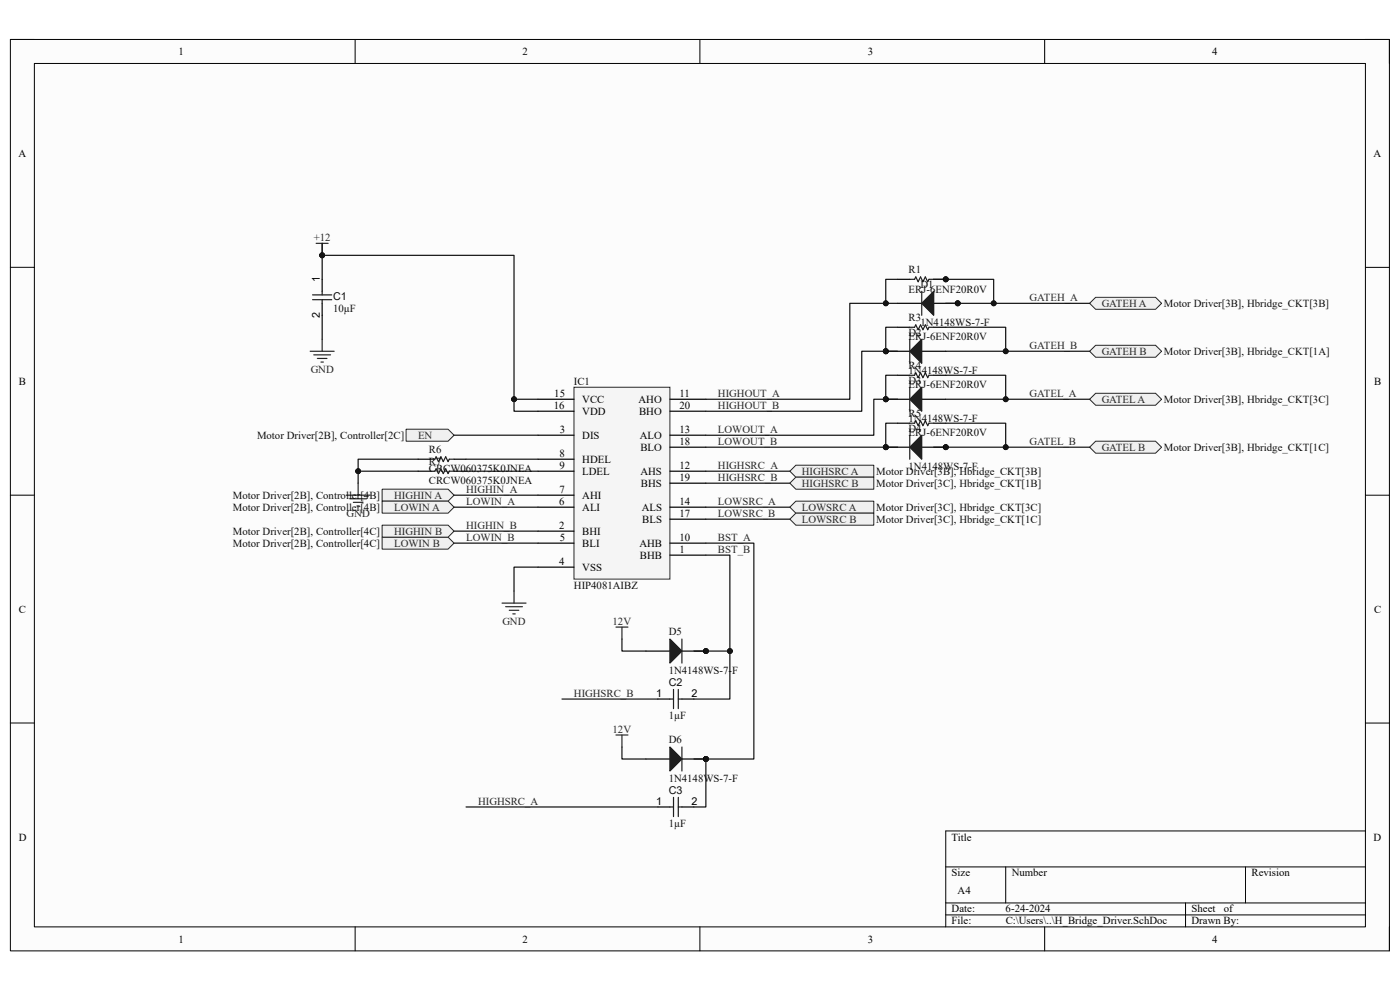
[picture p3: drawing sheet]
<svg xmlns="http://www.w3.org/2000/svg" width="297mm" height="210mm" viewBox="0 0 297 210" stroke-linecap="round" stroke-linejoin="round" font-family="sans-serif">
<path d="M2.2 8.4h292.6v193.3h-292.6z" fill-rule="evenodd" fill="#fcfcfc"/>
<path d="M2.2 8.4h292.6v193.3h-292.6z" fill="none" stroke="#000" stroke-width=".21"/>
<path d="M7.3 13.5h282.4v183.1h-282.4z" fill-rule="evenodd" fill="#fcfcfc"/>
<g fill="none" stroke="#000" stroke-width=".21">
<path d="M2.2 8.4h5.1M7.3 13.5h282.4v183.1h-282.4zM75.3 8.4v5.1M148.5 8.4v5.1M221.6 8.4v5.1M289.7 8.4h5.1v5.1M2.2 56.7h5.1M289.7 56.7h5.1M2.2 105h5.1M289.7 105.1h5.1M2.2 153.4h5.1M289.7 153.4h5.1"/>
<path d="M289.7 176.3h-89.1v20.3M75.3 196.6v5.1M148.5 196.6v5.1M200.6 183.9h89.1M200.6 191.5h89.1M200.6 194.1h89.1M213.4 183.9v7.6M221.6 196.6v5.1M251.5 191.5v5.1M264.2 183.9v7.6M294.8 196.6v5.1"/>
</g>
<g fill="none" stroke="#262626" stroke-width=".25">
<path d="M73.4 105h5.1M74.2 105.8h3.6M75 106.6h2M75.7 107.3h.5M76 102.5v2.5M106.5 127.9h5.1M107.3 128.7h3.5M108 129.5h2.1M108.8 130.2h.5M109.1 125.4v2.5M130.7 133h2.5M131.9 133v2.6"/>
<path d="M130.7 155.9h2.5M131.9 155.9v2.6"/>
</g>
<path d="M81.1 103.8h14l1.2 1.2-1.2 1.3h-14z" fill-rule="evenodd" fill="#f0f0f0"/>
<path d="M81.1 103.8h14l1.2 1.2-1.2 1.3h-14z" fill="none" stroke="#262626" stroke-width=".21"/>
<path d="M81.1 106.3h14l1.2 1.3-1.2 1.3h-14z" fill-rule="evenodd" fill="#f0f0f0"/>
<path d="M81.1 106.3h14l1.2 1.3-1.2 1.3h-14z" fill="none" stroke="#262626" stroke-width=".21"/>
<path d="M81.1 114h14l1.2 1.2-1.2 1.3h-14z" fill-rule="evenodd" fill="#f0f0f0"/>
<path d="M81.1 114h14l1.2 1.2-1.2 1.3h-14z" fill="none" stroke="#262626" stroke-width=".21"/>
<path d="M81.1 111.4h14l1.2 1.3-1.2 1.3h-14z" fill-rule="evenodd" fill="#f0f0f0"/>
<path d="M81.1 111.4h14l1.2 1.3-1.2 1.3h-14z" fill="none" stroke="#262626" stroke-width=".21"/>
<path d="M167.6 100l1.2-1.3h16.6v2.5h-16.6z" fill-rule="evenodd" fill="#f0f0f0"/>
<path d="M167.6 100l1.2-1.3h16.6v2.5h-16.6z" fill="none" stroke="#262626" stroke-width=".21"/>
<path d="M167.6 102.5l1.2-1.3h16.6v2.6h-16.6z" fill-rule="evenodd" fill="#f0f0f0"/>
<path d="M167.6 102.5l1.2-1.3h16.6v2.6h-16.6z" fill="none" stroke="#262626" stroke-width=".21"/>
<path d="M168.8 106.3h16.6v2.6h-16.6l-1.2-1.3z" fill-rule="evenodd" fill="#f0f0f0"/>
<path d="M168.8 106.3h16.6v2.6h-16.6l-1.2-1.3z" fill="none" stroke="#262626" stroke-width=".21"/>
<path d="M167.6 110.1l1.2-1.2h16.6v2.5h-16.6z" fill-rule="evenodd" fill="#f0f0f0"/>
<path d="M167.6 110.1l1.2-1.2h16.6v2.5h-16.6z" fill="none" stroke="#262626" stroke-width=".21"/>
<path d="M231.2 64.3l1.2-1.2h12.8l1.2 1.2-1.2 1.3h-12.8z" fill-rule="evenodd" fill="#f0f0f0"/>
<path d="M231.2 64.3l1.2-1.2h12.8l1.2 1.2-1.2 1.3h-12.8z" fill="none" stroke="#262626" stroke-width=".21"/>
<path d="M231.2 74.5l1.2-1.3h12.8l1.2 1.3-1.2 1.3h-12.8z" fill-rule="evenodd" fill="#f0f0f0"/>
<path d="M231.2 74.5l1.2-1.3h12.8l1.2 1.3-1.2 1.3h-12.8z" fill="none" stroke="#262626" stroke-width=".21"/>
<path d="M231.2 94.9l1.2-1.3h12.8l1.2 1.3-1.2 1.2h-12.8z" fill-rule="evenodd" fill="#f0f0f0"/>
<path d="M231.2 94.9l1.2-1.3h12.8l1.2 1.3-1.2 1.2h-12.8z" fill="none" stroke="#262626" stroke-width=".21"/>
<path d="M231.2 84.7l1.2-1.3h12.8l1.2 1.3-1.2 1.3h-12.8z" fill-rule="evenodd" fill="#f0f0f0"/>
<path d="M231.2 84.7l1.2-1.3h12.8l1.2 1.3-1.2 1.3h-12.8z" fill="none" stroke="#262626" stroke-width=".21"/>
<path d="M86.2 91.1h8.9l1.2 1.2-1.2 1.3h-8.9z" fill-rule="evenodd" fill="#f0f0f0"/>
<path d="M86.2 91.1h8.9l1.2 1.2-1.2 1.3h-8.9z" fill="none" stroke="#262626" stroke-width=".21"/>
<path d="M121.8 82.1h20.3v40.8h-20.3z" fill-rule="evenodd" fill="#f5f5f5"/>
<path d="M121.8 82.1h20.3v40.8h-20.3z" fill="none" stroke="#262626" stroke-width=".21"/>
<g fill="none" stroke="#000" stroke-width=".25">
<path d="M114.1 92.3h7.7M114.1 97.4h7.7M114.1 100h7.7M114.1 84.7h7.7M114.1 87.2h7.7M142.1 92.3h7.7M142.1 100h7.7M142.1 84.7h7.7M142.1 87.2h7.7M142.1 94.9h7.7M114.1 112.7h7.7M114.1 115.2h7.7"/>
<path d="M114.1 107.6h7.7M114.1 105h7.7M142.1 117.8h7.7M142.1 115.2h7.7M142.1 107.6h7.7M142.1 110.1h7.7M142.1 102.5h7.7M114.1 120.3h7.7"/>
</g>
<path d="M67.1 51.6h2.5M68.3 51.6v2.6M65.8 74.5h5.1M66.6 75.3h3.5M67.3 76h2.1M68.1 76.8h.5M68.3 72v2.5" fill="none" stroke="#262626" stroke-width=".25"/>
<circle cx="68.3" cy="54.2" r=".51" fill="#0e0e0e"/>
<circle cx="68.3" cy="54.2" r=".51" fill="none" stroke="#0e0e0e" stroke-width=".21"/>
<path d="M68.3 59.3v2.5M68.3 64.3v2.6" fill="none" stroke="#000" stroke-width=".25"/>
<path d="M66.3 63.6h4.1M66.3 62.6h4.1M68.3 61.8v.8M68.3 63.6v.7" fill="none" stroke="#1c1c1c" stroke-width=".25"/>
<circle cx="200.6" cy="59.3" r=".51" fill="#0e0e0e"/>
<circle cx="200.6" cy="59.3" r=".51" fill="none" stroke="#0e0e0e" stroke-width=".21"/>
<path d="M198.1 59.3h2.5" fill="none" stroke="#000" stroke-width=".25"/>
<circle cx="200.6" cy="59.3" r=".51" fill="#0e0e0e"/>
<circle cx="200.6" cy="59.3" r=".51" fill="none" stroke="#0e0e0e" stroke-width=".21"/>
<g fill="none" stroke="#000" stroke-width=".25">
<path d="M190.5 59.3h2.5M190.5 69.4h2.5M190.5 79.6h2.5M198.1 69.4h2.5M198.1 79.6h2.5M88.7 97.4h2.5M88.7 100h2.5M96.3 97.4h2.6M96.3 100h2.6M190.5 89.8h2.5M198.1 89.8h2.5M139.6 148.3h2.5"/>
<path d="M144.7 148.3h2.5M139.6 171.2h2.5M144.7 171.2h2.5"/>
</g>
<g fill="none" stroke="#1c1c1c" stroke-width=".25">
<path d="M193 59.3h1l.3-.6 .5 1.1 .5-1.1 .5 1.1 .5-1.1 .5 1.1 .3-.5h1M193 69.4h1l.3-.5 .5 1 .5-1 .5 1 .5-1 .5 1 .3-.5h1M193 79.6h1l.3-.5 .5 1 .5-1 .5 1 .5-1 .5 1 .3-.5h1M91.2 97.4h1.1l.2-.5 .5 1 .5-1 .5 1 .6-1 .5 1 .2-.5h1M91.2 100h1.1l.2-.6 .5 1.1 .5-1.1 .5 1.1 .6-1.1 .5 1.1 .2-.5h1M193 89.8h1l.3-.5 .5 1 .5-1 .5 1 .5-1 .5 1 .3-.5h1M142.1 148.3h.8M142.9 146.3v4M143.9 146.3v4M143.9 148.3h.8M142.1 171.2h.8M142.9 169.2v4"/>
<path d="M143.9 169.2v4M143.9 171.2h.8"/>
</g>
<circle cx="203.2" cy="64.3" r=".51" fill="#0e0e0e"/>
<circle cx="203.2" cy="64.3" r=".51" fill="none" stroke="#0e0e0e" stroke-width=".21"/>
<path d="M198.1 64.3h5.1" fill="none" stroke="#000" stroke-width=".25"/>
<circle cx="203.2" cy="64.3" r=".51" fill="#0e0e0e"/>
<circle cx="203.2" cy="64.3" r=".51" fill="none" stroke="#0e0e0e" stroke-width=".21"/>
<path d="M190.5 64.3h5" fill="none" stroke="#000" stroke-width=".25"/>
<path d="M198.1 61.8v5.1l-2.6-2.6z" fill="#1c1c1c"/>
<path d="M195.5 61.8v5.1M198.1 61.8v5.1l-2.6-2.6z" fill="none" stroke="#1c1c1c" stroke-width=".25"/>
<circle cx="187.9" cy="74.5" r=".51" fill="#0e0e0e"/>
<circle cx="187.9" cy="74.5" r=".51" fill="none" stroke="#0e0e0e" stroke-width=".21"/>
<path d="M187.9 74.5h5.1M195.5 74.5h5.1" fill="none" stroke="#000" stroke-width=".25"/>
<circle cx="187.9" cy="74.5" r=".51" fill="#0e0e0e"/>
<circle cx="187.9" cy="74.5" r=".51" fill="none" stroke="#0e0e0e" stroke-width=".21"/>
<path d="M193 74.5l2.5-2.5v5.1z" fill="#1c1c1c"/>
<path d="M193 74.5l2.5-2.5v5.1zM193 72v5.1" fill="none" stroke="#1c1c1c" stroke-width=".25"/>
<circle cx="187.9" cy="84.7" r=".51" fill="#0e0e0e"/>
<circle cx="187.9" cy="84.7" r=".51" fill="none" stroke="#0e0e0e" stroke-width=".21"/>
<path d="M187.9 84.7h5.1M195.5 84.7h5.1" fill="none" stroke="#000" stroke-width=".25"/>
<circle cx="187.9" cy="84.7" r=".51" fill="#0e0e0e"/>
<circle cx="187.9" cy="84.7" r=".51" fill="none" stroke="#0e0e0e" stroke-width=".21"/>
<path d="M195.5 82.1v5.1l-2.5-2.5z" fill="#1c1c1c"/>
<path d="M193 82.1v5.1M195.5 82.1v5.1l-2.5-2.5z" fill="none" stroke="#1c1c1c" stroke-width=".25"/>
<circle cx="200.6" cy="94.9" r=".51" fill="#0e0e0e"/>
<circle cx="200.6" cy="94.9" r=".51" fill="none" stroke="#0e0e0e" stroke-width=".21"/>
<circle cx="187.9" cy="94.9" r=".51" fill="#0e0e0e"/>
<circle cx="187.9" cy="94.9" r=".51" fill="none" stroke="#0e0e0e" stroke-width=".21"/>
<path d="M195.5 94.9h5.1" fill="none" stroke="#000" stroke-width=".25"/>
<circle cx="200.6" cy="94.9" r=".51" fill="#0e0e0e"/>
<circle cx="200.6" cy="94.9" r=".51" fill="none" stroke="#0e0e0e" stroke-width=".21"/>
<path d="M187.9 94.9h5.1" fill="none" stroke="#000" stroke-width=".25"/>
<circle cx="187.9" cy="94.9" r=".51" fill="#0e0e0e"/>
<circle cx="187.9" cy="94.9" r=".51" fill="none" stroke="#0e0e0e" stroke-width=".21"/>
<path d="M193 94.9l2.5-2.6v5.1z" fill="#1c1c1c"/>
<path d="M193 94.9l2.5-2.6v5.1zM193 92.3v5.1" fill="none" stroke="#1c1c1c" stroke-width=".25"/>
<circle cx="149.8" cy="138.1" r=".51" fill="#0e0e0e"/>
<circle cx="149.8" cy="138.1" r=".51" fill="none" stroke="#0e0e0e" stroke-width=".21"/>
<path d="M137 138.1h5.1M144.7 138.1h5.1" fill="none" stroke="#000" stroke-width=".25"/>
<circle cx="149.8" cy="138.1" r=".51" fill="#0e0e0e"/>
<circle cx="149.8" cy="138.1" r=".51" fill="none" stroke="#0e0e0e" stroke-width=".21"/>
<path d="M142.1 135.6l2.6 2.5-2.6 2.6z" fill="#1c1c1c"/>
<path d="M142.1 135.6l2.6 2.5-2.6 2.6zM144.7 135.6v5.1" fill="none" stroke="#1c1c1c" stroke-width=".25"/>
<circle cx="149.8" cy="161" r=".51" fill="#0e0e0e"/>
<circle cx="149.8" cy="161" r=".51" fill="none" stroke="#0e0e0e" stroke-width=".21"/>
<path d="M137 161h5.1M144.7 161h5.1" fill="none" stroke="#000" stroke-width=".25"/>
<circle cx="149.8" cy="161" r=".51" fill="#0e0e0e"/>
<circle cx="149.8" cy="161" r=".51" fill="none" stroke="#0e0e0e" stroke-width=".21"/>
<path d="M142.1 158.5l2.6 2.5-2.6 2.6z" fill="#1c1c1c"/>
<path d="M142.1 158.5l2.6 2.5-2.6 2.6zM144.7 158.5v5.1" fill="none" stroke="#1c1c1c" stroke-width=".25"/>
<path d="M149.8 117.8h5v20.3h-7.6M131.9 135.6v2.5h5.1" fill="none" stroke="#0e0e0e" stroke-width=".25"/>
<circle cx="149.8" cy="138.1" r=".51" fill="#0e0e0e"/>
<circle cx="149.8" cy="138.1" r=".51" fill="none" stroke="#0e0e0e" stroke-width=".21"/>
<circle cx="154.8" cy="138.1" r=".51" fill="#0e0e0e"/>
<circle cx="154.8" cy="138.1" r=".51" fill="none" stroke="#0e0e0e" stroke-width=".21"/>
<path d="M154.8 138.1v10.2h-7.6" fill="none" stroke="#0e0e0e" stroke-width=".25"/>
<circle cx="154.8" cy="138.1" r=".51" fill="#0e0e0e"/>
<circle cx="154.8" cy="138.1" r=".51" fill="none" stroke="#0e0e0e" stroke-width=".21"/>
<g fill="none" stroke="#0e0e0e" stroke-width=".25">
<path d="M96.3 92.3h17.8M98.9 100h15.2M98.9 97.4h15.2M109.1 84.7h5M149.8 100h17.8M96.3 107.6h17.8M96.3 105h17.8M96.3 115.2h17.8M96.3 112.7h17.8M149.8 110.1h17.8M149.8 107.6h17.8M149.8 102.5h17.8"/>
<path d="M114.1 120.3h-5v5.1M131.9 158.5v2.5h5.1"/>
</g>
<circle cx="109.1" cy="84.7" r=".51" fill="#0e0e0e"/>
<circle cx="109.1" cy="84.7" r=".51" fill="none" stroke="#0e0e0e" stroke-width=".21"/>
<path d="M149.8 94.9h40.7" fill="none" stroke="#0e0e0e" stroke-width=".25"/>
<circle cx="187.9" cy="94.9" r=".51" fill="#0e0e0e"/>
<circle cx="187.9" cy="94.9" r=".51" fill="none" stroke="#0e0e0e" stroke-width=".21"/>
<path d="M190.5 89.8h-2.6v5.1" fill="none" stroke="#0e0e0e" stroke-width=".25"/>
<circle cx="187.9" cy="94.9" r=".51" fill="#0e0e0e"/>
<circle cx="187.9" cy="94.9" r=".51" fill="none" stroke="#0e0e0e" stroke-width=".21"/>
<path d="M190.5 84.7h-5.1v7.6h-35.6" fill="none" stroke="#0e0e0e" stroke-width=".25"/>
<circle cx="187.9" cy="84.7" r=".51" fill="#0e0e0e"/>
<circle cx="187.9" cy="84.7" r=".51" fill="none" stroke="#0e0e0e" stroke-width=".21"/>
<path d="M190.5 79.6h-2.6v5.1" fill="none" stroke="#0e0e0e" stroke-width=".25"/>
<circle cx="187.9" cy="84.7" r=".51" fill="#0e0e0e"/>
<circle cx="187.9" cy="84.7" r=".51" fill="none" stroke="#0e0e0e" stroke-width=".21"/>
<path d="M190.5 74.5h-7.7v12.7h-33" fill="none" stroke="#0e0e0e" stroke-width=".25"/>
<circle cx="187.9" cy="74.5" r=".51" fill="#0e0e0e"/>
<circle cx="187.9" cy="74.5" r=".51" fill="none" stroke="#0e0e0e" stroke-width=".21"/>
<path d="M190.5 69.4h-2.6v5.1" fill="none" stroke="#0e0e0e" stroke-width=".25"/>
<circle cx="187.9" cy="74.5" r=".51" fill="#0e0e0e"/>
<circle cx="187.9" cy="74.5" r=".51" fill="none" stroke="#0e0e0e" stroke-width=".21"/>
<path d="M190.5 64.3h-10.2v20.4h-30.5" fill="none" stroke="#0e0e0e" stroke-width=".25"/>
<circle cx="187.9" cy="64.3" r=".51" fill="#0e0e0e"/>
<circle cx="187.9" cy="64.3" r=".51" fill="none" stroke="#0e0e0e" stroke-width=".21"/>
<path d="M190.5 59.3h-2.6v5" fill="none" stroke="#0e0e0e" stroke-width=".25"/>
<circle cx="187.9" cy="64.3" r=".51" fill="#0e0e0e"/>
<circle cx="187.9" cy="64.3" r=".51" fill="none" stroke="#0e0e0e" stroke-width=".21"/>
<path d="M200.6 89.8h12.8v5.1" fill="none" stroke="#0e0e0e" stroke-width=".25"/>
<circle cx="213.4" cy="94.9" r=".51" fill="#0e0e0e"/>
<circle cx="213.4" cy="94.9" r=".51" fill="none" stroke="#0e0e0e" stroke-width=".21"/>
<path d="M200.6 84.7h30.6" fill="none" stroke="#0e0e0e" stroke-width=".25"/>
<circle cx="213.4" cy="84.7" r=".51" fill="#0e0e0e"/>
<circle cx="213.4" cy="84.7" r=".51" fill="none" stroke="#0e0e0e" stroke-width=".21"/>
<path d="M200.6 79.6h12.8v5.1" fill="none" stroke="#0e0e0e" stroke-width=".25"/>
<circle cx="213.4" cy="84.7" r=".51" fill="#0e0e0e"/>
<circle cx="213.4" cy="84.7" r=".51" fill="none" stroke="#0e0e0e" stroke-width=".21"/>
<path d="M200.6 74.5h30.6" fill="none" stroke="#0e0e0e" stroke-width=".25"/>
<circle cx="213.4" cy="74.5" r=".51" fill="#0e0e0e"/>
<circle cx="213.4" cy="74.5" r=".51" fill="none" stroke="#0e0e0e" stroke-width=".21"/>
<path d="M200.6 69.4h12.8v5.1" fill="none" stroke="#0e0e0e" stroke-width=".25"/>
<circle cx="213.4" cy="74.5" r=".51" fill="#0e0e0e"/>
<circle cx="213.4" cy="74.5" r=".51" fill="none" stroke="#0e0e0e" stroke-width=".21"/>
<path d="M88.7 100h-12.7v2.5" fill="none" stroke="#0e0e0e" stroke-width=".25"/>
<circle cx="76" cy="100" r=".51" fill="#0e0e0e"/>
<circle cx="76" cy="100" r=".51" fill="none" stroke="#0e0e0e" stroke-width=".21"/>
<path d="M88.7 97.4h-12.7v2.6" fill="none" stroke="#0e0e0e" stroke-width=".25"/>
<circle cx="76" cy="100" r=".51" fill="#0e0e0e"/>
<circle cx="76" cy="100" r=".51" fill="none" stroke="#0e0e0e" stroke-width=".21"/>
<path d="M149.8 115.2h10.1v45.8h-12.7" fill="none" stroke="#0e0e0e" stroke-width=".25"/>
<circle cx="149.8" cy="161" r=".51" fill="#0e0e0e"/>
<circle cx="149.8" cy="161" r=".51" fill="none" stroke="#0e0e0e" stroke-width=".21"/>
<path d="M198.1 94.9h33.1" fill="none" stroke="#0e0e0e" stroke-width=".25"/>
<circle cx="200.6" cy="94.9" r=".51" fill="#0e0e0e"/>
<circle cx="200.6" cy="94.9" r=".51" fill="none" stroke="#0e0e0e" stroke-width=".21"/>
<circle cx="213.4" cy="94.9" r=".51" fill="#0e0e0e"/>
<circle cx="213.4" cy="94.9" r=".51" fill="none" stroke="#0e0e0e" stroke-width=".21"/>
<path d="M149.8 161v10.2h-2.6" fill="none" stroke="#0e0e0e" stroke-width=".25"/>
<circle cx="149.8" cy="161" r=".51" fill="#0e0e0e"/>
<circle cx="149.8" cy="161" r=".51" fill="none" stroke="#0e0e0e" stroke-width=".21"/>
<path d="M198.1 59.3h12.7v5M68.3 66.9v5.1" fill="none" stroke="#0e0e0e" stroke-width=".25"/>
<circle cx="200.6" cy="59.3" r=".51" fill="#0e0e0e"/>
<circle cx="200.6" cy="59.3" r=".51" fill="none" stroke="#0e0e0e" stroke-width=".21"/>
<circle cx="210.8" cy="64.3" r=".51" fill="#0e0e0e"/>
<circle cx="210.8" cy="64.3" r=".51" fill="none" stroke="#0e0e0e" stroke-width=".21"/>
<path d="M200.6 64.3h30.6" fill="none" stroke="#0e0e0e" stroke-width=".25"/>
<circle cx="203.2" cy="64.3" r=".51" fill="#0e0e0e"/>
<circle cx="203.2" cy="64.3" r=".51" fill="none" stroke="#0e0e0e" stroke-width=".21"/>
<circle cx="210.8" cy="64.3" r=".51" fill="#0e0e0e"/>
<circle cx="210.8" cy="64.3" r=".51" fill="none" stroke="#0e0e0e" stroke-width=".21"/>
<path d="M68.3 51.6v2.6M119.2 148.3h20.4M98.9 171.2h40.7" fill="none" stroke="#0e0e0e" stroke-width=".25"/>
<circle cx="68.3" cy="54.2" r=".51" fill="#0e0e0e"/>
<circle cx="68.3" cy="54.2" r=".51" fill="none" stroke="#0e0e0e" stroke-width=".21"/>
<path d="M68.3 59.3v-5.1h40.8v33h5" fill="none" stroke="#0e0e0e" stroke-width=".25"/>
<circle cx="68.3" cy="54.2" r=".51" fill="#0e0e0e"/>
<circle cx="68.3" cy="54.2" r=".51" fill="none" stroke="#0e0e0e" stroke-width=".21"/>
<circle cx="109.1" cy="84.7" r=".51" fill="#0e0e0e"/>
<circle cx="109.1" cy="84.7" r=".51" fill="none" stroke="#0e0e0e" stroke-width=".21"/>
<g font-size="2.3">
<text x="37.9" y="11.7">1</text>
<text x="110.9" y="11.7">2</text>
<text x="184.1" y="11.7">3</text>
<text x="257.1" y="11.7">4</text>
<text x="3.9" y="33.3">A</text>
<text x="291.4" y="33.3">A</text>
<text x="67.9" y="59.8" transform="rotate(-90 67.9 59.8)">1</text>
<text x="67.9" y="67.5" transform="rotate(-90 67.9 67.5)">2</text>
<text x="4" y="81.6">B</text>
<text x="291.5" y="81.6">B</text>
<text x="117.5" y="86.7">16</text>
<text x="117.6" y="84.2">15</text>
<text x="123.5" y="85.4">VCC</text>
<text x="123.5" y="88">VDD</text>
<text x="135.5" y="85.4">AHO</text>
<text x="135.6" y="88">BHO</text>
<text x="144.1" y="84.2">11</text>
<text x="144.1" y="86.7">20</text>
<text x="118.8" y="91.8">3</text>
<text x="123.5" y="93.1">DIS</text>
<text x="135.7" y="93.1">ALO</text>
<text x="135.8" y="95.6">BLO</text>
<text x="144.1" y="91.8">13</text>
<text x="144.1" y="94.4">18</text>
<text x="118.7" y="96.9">8</text>
<text x="118.7" y="99.4">9</text>
<text x="123.5" y="98.2">HDEL</text>
<text x="123.5" y="100.7">LDEL</text>
<text x="135.8" y="100.7">AHS</text>
<text x="144.1" y="99.4">12</text>
<text x="144.1" y="102">19</text>
<text x="118.7" y="107.1">6</text>
<text x="118.7" y="104.5">7</text>
<text x="123.5" y="105.8">AHI</text>
<text x="136" y="103.3">BHS</text>
<text x="144.1" y="107.1">14</text>
<text x="118.7" y="112.1">2</text>
<text x="123.5" y="113.4">BHI</text>
<text x="123.5" y="108.3">ALI</text>
<text x="136.1" y="108.3">ALS</text>
<text x="136.3" y="110.9">BLS</text>
<text x="144.1" y="109.6">17</text>
<text x="118.7" y="119.8">4</text>
<text x="118.7" y="114.7">5</text>
<text x="123.5" y="116">BLI</text>
<text x="135.6" y="116">AHB</text>
<text x="135.8" y="118.5">BHB</text>
<text x="144.1" y="117.3">1</text>
<text x="144.1" y="114.7">10</text>
<text x="123.5" y="121.1">VSS</text>
<text x="4" y="130">C</text>
<text x="291.5" y="130">C</text>
<text x="139.2" y="147.8">1</text>
<text x="146.7" y="147.8">2</text>
<text x="139.2" y="170.7">1</text>
<text x="146.7" y="170.7">2</text>
<text x="4" y="178.3">D</text>
<text x="201.9" y="178.3">Title</text>
<text x="291.4" y="178.3">D</text>
<text x="201.9" y="185.9">Size</text>
<text x="214.6" y="185.9">Number</text>
<text x="265.5" y="185.9">Revision</text>
<text x="203.2" y="189.7">A4</text>
<text x="201.9" y="193.5">Date:</text>
<text x="201.9" y="196.1">File:</text>
<text x="213.3" y="193.5">6-24-2024</text>
<text x="213.4" y="196.1">C:\Users\..\H_Bridge_Driver.SchDoc</text>
<text x="252.8" y="193.5">Sheet</text>
<text x="252.8" y="196.1">Drawn By:</text>
<text x="259.6" y="193.5">of</text>
<text x="37.9" y="199.9">1</text>
<text x="110.9" y="199.9">2</text>
<text x="184.1" y="199.9">3</text>
<text x="257.1" y="199.9">4</text>
</g>
<g font-size="2.3" fill="#262626">
<text x="66.6" y="51.1">+12</text>
<text x="218.4" y="63.8">GATEH_A</text>
<text x="233.7" y="65.1">GATEH A</text>
<text x="218.4" y="74">GATEH_B</text>
<text x="233.7" y="75.3">GATEH B</text>
<text x="65.9" y="79.1">GND</text>
<text x="152.3" y="84.2">HIGHOUT_A</text>
<text x="152.3" y="86.7">HIGHOUT_B</text>
<text x="218.4" y="84.2">GATEL_A</text>
<text x="233.7" y="85.4">GATEL A</text>
<text x="88.7" y="93.1">EN</text>
<text x="152.3" y="91.8">LOWOUT_A</text>
<text x="152.3" y="94.4">LOWOUT_B</text>
<text x="218.4" y="94.4">GATEL_B</text>
<text x="233.7" y="95.6">GATEL B</text>
<text x="152.3" y="99.4">HIGHSRC_A</text>
<text x="152.3" y="102">HIGHSRC_B</text>
<text x="170.1" y="100.7">HIGHSRC A</text>
<text x="83.6" y="105.8">HIGHIN A</text>
<text x="98.9" y="104.5">HIGHIN_A</text>
<text x="98.9" y="107.1">LOWIN_A</text>
<text x="152.3" y="107.1">LOWSRC_A</text>
<text x="170.1" y="103.3">HIGHSRC B</text>
<text x="73.5" y="109.6">GND</text>
<text x="83.6" y="108.3">LOWIN A</text>
<text x="83.6" y="113.4">HIGHIN B</text>
<text x="98.9" y="112.1">HIGHIN_B</text>
<text x="152.3" y="109.6">LOWSRC_B</text>
<text x="170.1" y="108.3">LOWSRC A</text>
<text x="170.1" y="110.9">LOWSRC B</text>
<text x="83.6" y="116">LOWIN B</text>
<text x="98.9" y="114.7">LOWIN_B</text>
<text x="152.3" y="114.7">BST_A</text>
<text x="152.3" y="117.3">BST_B</text>
<text x="106.6" y="132.5">GND</text>
<text x="130" y="132.5">12V</text>
<text x="121.8" y="147.8">HIGHSRC_B</text>
<text x="130" y="155.4">12V</text>
<text x="101.4" y="170.7">HIGHSRC_A</text>
</g>
<g font-size="2.3" fill="#0e0e0e">
<text x="192.7" y="58">R1</text>
<text x="70.7" y="63.6">C1</text>
<text x="192.7" y="62.1">ERJ-6ENF20R0V</text>
<text x="195.3" y="61">D1</text>
<text x="246.9" y="65.1">Motor Driver[3B], Hbridge_CKT[3B]</text>
<text x="70.7" y="66.1">10µF</text>
<text x="192.7" y="68.2">R3</text>
<text x="192.7" y="71.2">D2</text>
<text x="195.3" y="69.2">1N4148WS-7-F</text>
<text x="192.7" y="72.2">ERJ-6ENF20R0V</text>
<text x="246.9" y="75.3">Motor Driver[3B], Hbridge_CKT[1A]</text>
<text x="121.8" y="81.6">IC1</text>
<text x="192.7" y="78.3">R4</text>
<text x="192.7" y="82.4">ERJ-6ENF20R0V</text>
<text x="192.7" y="79.3">1N4148WS-7-F</text>
<text x="192.7" y="81.4">D3</text>
<text x="192.7" y="88.5">R5</text>
<text x="192.7" y="89.5">1N4148WS-7-F</text>
<text x="246.9" y="85.4">Motor Driver[3B], Hbridge_CKT[3C]</text>
<text x="54.5" y="93.1">Motor Driver[2B], Controller[2C]</text>
<text x="192.7" y="92.6">ERJ-6ENF20R0V</text>
<text x="192.7" y="91.6">D4</text>
<text x="246.9" y="95.6">Motor Driver[3B], Hbridge_CKT[1C]</text>
<text x="91" y="96.1">R6</text>
<text x="91" y="100.2">CRCW060375K0JNEA</text>
<text x="91" y="98.7">R7</text>
<text x="185.9" y="100.7">Motor Driver[3B], Hbridge_CKT[3B]</text>
<text x="192.7" y="99.7">1N4148WS-7-F</text>
<text x="49.4" y="105.8">Motor Driver[2B], Controller[4B]</text>
<text x="91" y="102.7">CRCW060375K0JNEA</text>
<text x="185.9" y="103.3">Motor Driver[3C], Hbridge_CKT[1B]</text>
<text x="49.4" y="108.3">Motor Driver[2B], Controller[4B]</text>
<text x="49.4" y="113.4">Motor Driver[2B], Controller[4C]</text>
<text x="185.9" y="108.3">Motor Driver[3C], Hbridge_CKT[3C]</text>
<text x="185.9" y="110.9">Motor Driver[3C], Hbridge_CKT[1C]</text>
<text x="49.4" y="116">Motor Driver[2B], Controller[4C]</text>
<text x="121.8" y="124.9">HIP4081AIBZ</text>
<text x="141.9" y="134.8">D5</text>
<text x="141.9" y="143">1N4148WS-7-F</text>
<text x="141.9" y="145.5">C2</text>
<text x="141.9" y="152.6">1µF</text>
<text x="141.9" y="157.7">D6</text>
<text x="141.9" y="165.8">1N4148WS-7-F</text>
<text x="141.9" y="168.4">C3</text>
<text x="141.9" y="175.5">1µF</text>
</g>
</svg>
